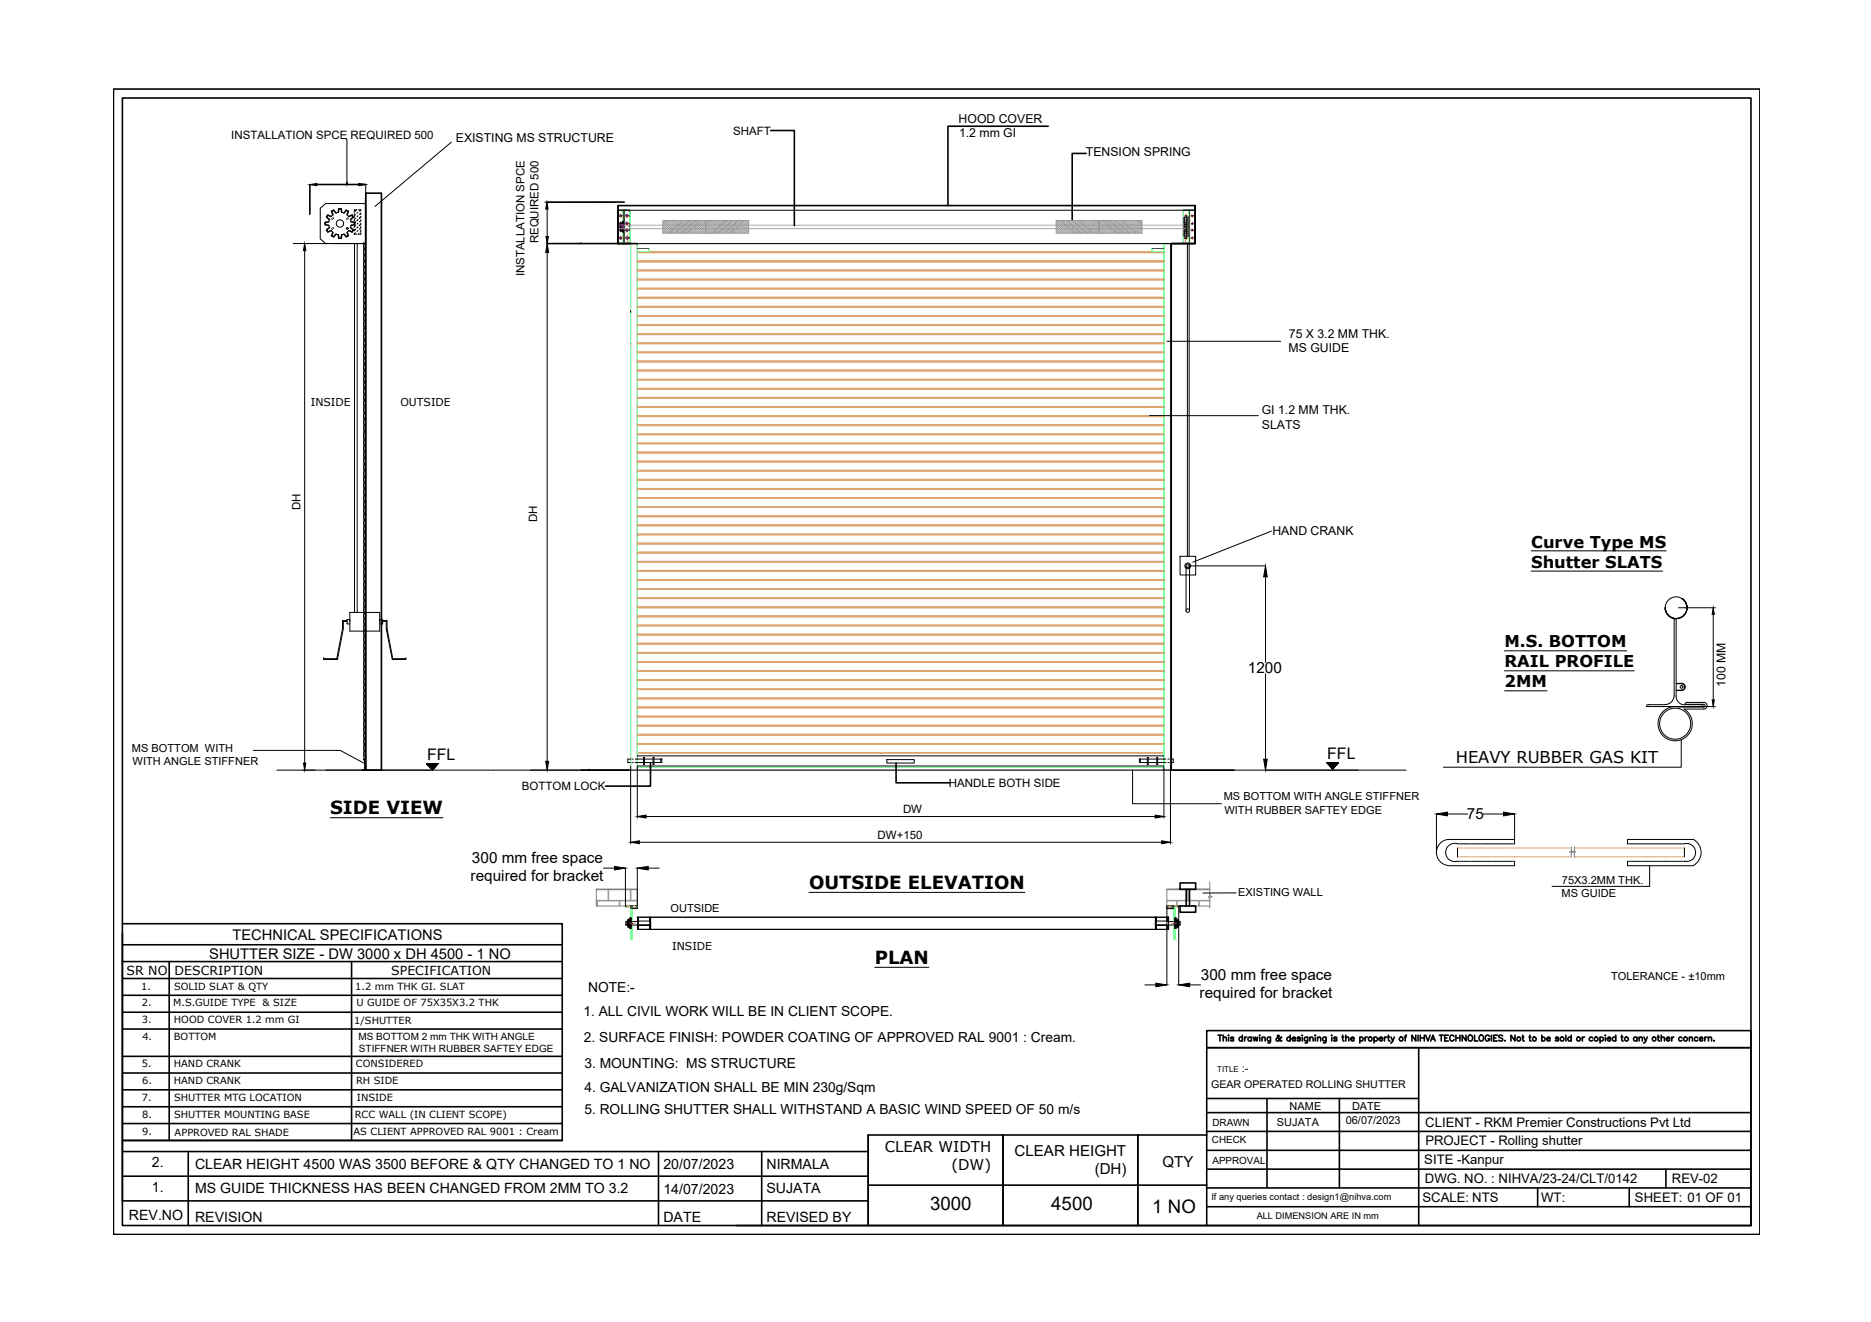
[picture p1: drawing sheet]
<svg xmlns="http://www.w3.org/2000/svg" width="297mm" height="210mm" viewBox="0 0 297 210" stroke-linecap="round" stroke-linejoin="round" font-family="sans-serif">
<!-- layer: 0 -->
<g fill="none" stroke="#dda56e" stroke-width=".16">
<path d="M101.2 40h83.6M101.2 38.7h83.6M100.1 54.7h.1M101.2 58.9h83.6M101.2 58.8h83.6M101.2 57.5h83.6M101.2 57.3h83.6M101.2 56h83.6M101.2 55.9h83.6M101.2 54.6h83.6M101.2 54.4h83.6M101.2 53.1h83.6"/>
<path d="M101.2 53h83.6M101.2 51.7h83.6M101.2 51.5h83.6M101.2 50.2h83.6M101.2 50.1h83.6M101.2 48.8h83.6M101.2 48.6h83.6M101.2 47.3h83.6M101.2 47.2h83.6M101.2 45.9h83.6M101.2 45.8h83.6M101.2 44.5h83.6"/>
<path d="M101.2 44.3h83.6M101.2 43h83.6M101.2 42.9h83.6M101.2 41.6h83.6M101.2 41.4h83.6M101.2 40.1h83.6M101.2 74.8h83.6M101.2 74.7h83.6M101.2 73.4h83.6M101.2 73.2h83.6M101.2 71.9h83.6M101.2 71.8h83.6"/>
<path d="M101.2 70.5h83.6M101.2 70.3h83.6M101.2 69h83.6M101.2 68.9h83.6M101.2 67.6h83.6M101.2 67.4h83.6M101.2 66.1h83.6M101.2 66h83.6M101.2 64.7h83.6M101.2 64.6h83.6M101.2 63.2h83.6M101.2 63.1h83.6"/>
<path d="M101.2 61.8h83.6M101.2 61.7h83.6M101.2 60.3h83.6M101.2 60.2h83.6M101.2 79.1h83.6M101.2 79h83.6M101.2 77.7h83.6M101.2 77.6h83.6M101.2 76.3h83.6M101.2 76.1h83.6M101.2 99.4h83.6M101.2 99.3h83.6"/>
<path d="M101.2 90.7h83.6M101.2 90.6h83.6M101.2 89.3h83.6M101.2 89.1h83.6M101.2 87.8h83.6M101.2 87.7h83.6M101.2 86.4h83.6M101.2 86.2h83.6M101.2 84.9h83.6M101.2 84.8h83.6M101.2 97.9h83.6M101.2 97.8h83.6"/>
<path d="M101.2 96.5h83.6M101.2 96.4h83.6M101.2 95h83.6M101.2 94.9h83.6M101.2 93.6h83.6M101.2 93.5h83.6M101.2 92.2h83.6M101.2 92h83.6M101.2 82h83.6M101.2 81.9h83.6M101.2 80.6h83.6M101.2 80.5h83.6"/>
<path d="M101.2 83.5h83.6M101.2 83.3h83.6M101.2 119.6h83.6M101.2 119.5h83.6M101.2 118.2h83.6M101.2 118h83.6M101.2 116.7h83.6M101.2 116.6h83.6M101.2 115.3h83.6M101.2 115.1h83.6M101.2 113.8h83.6M101.2 113.7h83.6"/>
<path d="M101.2 112.4h83.6M101.2 112.2h83.6M101.2 111h83.6M101.2 110.8h83.6M101.2 109.5h83.6M101.2 109.4h83.6M101.2 108.1h83.6M101.2 107.9h83.6M101.2 106.6h83.6M101.2 106.5h83.6M101.2 105.2h83.6M101.2 105h83.6"/>
<path d="M101.2 103.7h83.6M101.2 103.6h83.6M101.2 102.3h83.6M101.2 102.1h83.6M101.2 100.8h83.6M101.2 100.7h83.6M231.4 136h.2M231.4 134.6h.2M231.6 136h.2M231.6 134.6h.2M231.9 136h.2M231.9 134.6h.2"/>
<path d="M232.2 136h.1M232.2 134.6h.1M232.4 136h.2M232.4 134.6h.2M232.7 136h.2M232.7 134.6h.2M233 136h.1M233 134.6h.1M233.2 136h.2M233.2 134.6h.2M233.5 136h.2M233.5 134.6h.2"/>
<path d="M233.7 136h.2M233.7 134.6h.2M234 136h.2M234 134.6h.2M234.3 136h.1M234.3 134.6h.1M234.5 136h.2M234.5 134.6h.2M234.8 136h.2M234.8 134.6h.2M235 136h.2M235 134.6h.2"/>
<path d="M235.3 136h.2M235.3 134.6h.2M235.6 136h.1M235.6 134.6h.1M235.8 136h.2M235.8 134.6h.2M236.1 136h.2M236.1 134.6h.2M236.3 136h.2M236.3 134.6h.2M236.6 136h.2M236.6 134.6h.2"/>
<path d="M236.9 136h.1M236.9 134.6h.1M237.1 136h.2M237.1 134.6h.2M237.4 136h.2M237.4 134.6h.2M237.7 136h.1M237.7 134.6h.1M237.9 136h.2M237.9 134.6h.2M238.2 136h.2M238.2 134.6h.2"/>
<path d="M238.4 136h.2M238.4 134.6h.2M238.7 136h.2M238.7 134.6h.2M239 136h.1M239 134.6h.1M239.2 136h.2M239.2 134.6h.2M239.5 136h.1M239.5 134.6h.1M239.8 136h.1M239.8 134.6h.1"/>
<path d="M240 136h.2M240 134.6h.2M240.3 136h9.1M240.3 134.6h9.2M249.9 136h8.7M250 134.6h8.6M258.6 136h.2M258.6 134.6h.2M258.9 136h.2M258.9 134.6h.2M259.2 136h.1M259.2 134.6h.1"/>
<path d="M259.4 136h.2M259.4 134.6h.2M259.7 136h.2M259.7 134.6h.2M259.9 136h.2M259.9 134.6h.2M260.2 136h.2M260.2 134.6h.2M260.5 136h.1M260.5 134.6h.1M260.7 136h.2M260.7 134.6h.2"/>
<path d="M261 136h.2M261 134.6h.2M261.2 136h.2M261.2 134.6h.2M261.5 136h.2M261.5 134.6h.2M261.8 136h.1M261.8 134.6h.1M262 136h.2M262 134.6h.2M262.3 136h.2M262.3 134.6h.2"/>
<path d="M262.6 136h.1M262.6 134.6h.1M262.8 136h.2M262.8 134.6h.2M263.1 136h.1M263.1 134.6h.1M263.3 136h.2M263.3 134.6h.2M263.6 136h.2M263.6 134.6h.2M263.9 136h.1M263.9 134.6h.1"/>
<path d="M264.1 136h.2M264.1 134.6h.2M264.4 136h.2M264.4 134.6h.2M264.6 136h.2M264.6 134.6h.2M264.9 136h.2M264.9 134.6h.2M265.2 136h.1M265.2 134.6h.1M265.4 136h.2M265.4 134.6h.2"/>
<path d="M265.7 136h.2M265.7 134.6h.2M266 136h.1M266 134.6h.1M266.2 136h.2M266.2 134.6h.2M266.5 136h.1M266.5 134.6h.1M266.7 136h.2M266.7 134.6h.2M267 136h.2M267 134.6h.2"/>
<path d="M267.3 136h.1M267.3 134.6h.1"/>
</g>
<g fill="none" stroke="#0f0" stroke-width=".16">
<path d="M98.1 38.7h1.9M101.2 39.5h1.9v.5h-1.9M184.8 38.7h1v83.6h-1zM184.8 39.5h-1.9v.5h1.9M187.9 33.4h1.8v5.3h-1.8zM188.2 36.5l.1 .1M188.3 35.5h-.1M188.3 35.5v1.1M188.3 35.5h.1M188.3 36.6h.1M188.5 34.6h.1M188.5 37.4h.1"/>
<path d="M188.5 34.8l-.1 .2v2.1l.1 .1M188.6 33.4h.2v5.2l-.2 .1M188.6 34.6v2.9M188.7 36.5v.1M188.7 36.5l.1 .1M188.7 33.4v5.3M188.8 34.5h-.2v3.1h.2M188.8 36.8h.1M188.8 36.9h.1M188.8 35.2h.1M188.8 35.3h.1M188.8 35.4l-.1 1.1"/>
<path d="M188.8 33.4v5.3M188.9 33.4v5.3M100.1 122.3v-83.6h1.1v83.6M99.3 143.8h1.9v.2h-1.9zM100.2 144v5.1h.1v-5.1M185.3 143.8h1.8v.2h-1.8zM186.4 144v5.1h.3M186.6 144v5.1"/>
<circle cx="188.3" cy="37.8" r=".14"/>
<circle cx="188.3" cy="34.3" r=".14"/>
<circle cx="189.3" cy="37.8" r=".14"/>
<circle cx="189.3" cy="35.5" r=".14"/>
<circle cx="189.3" cy="36.5" r=".14"/>
<circle cx="189.3" cy="34.3" r=".14"/>
</g>
<path d="M99.7 37.1v1.6h-1.6M188.2 38v.7h1.5" fill="none" stroke="#b88a5c" stroke-width=".16"/>
<path d="M99.7 36.5l.1 .1M188.2 35.3v1.9M188.3 35.8h-90v.5h90M188.4 35.3v1.9" fill="none" stroke="#f0f" stroke-width=".16"/>
<path d="M99.8 35.9h-.1" fill="none" stroke="#b85c8a" stroke-width=".16"/>
<path d="M99.8 122.3h85.7M101.2 121.9h83.5v.4" fill="none" stroke="#0ff" stroke-width=".16"/>
<g fill="none" stroke="#000" stroke-width=".16">
<path d="M48.4 39.8v81.4M51.7 38.7l-.9-.8v-4.8l.9-.8h6.3v6.4M52.2 35.8l.1 .3M52.3 34.9l-.1 .3M52.6 36.6l.3 .3M52.7 34.7l.1 .1M52.7 36.3l.1 .1M52.9 34.6l.1 .1M52.9 36.1l.1 .2M52.9 34.1l-.3 .3M53.3 37.2l.4 .1M53.6 29.3h3"/>
<path d="M53.7 33.7l-.4 .1M54.3 33.7l.3 .1M54.6 37.2l-.3 .1M54.9 22.1h.2v6.9M55 34.7l.1 .1M55.1 34.1l.3 .3M55.2 34.6l.1 .1M55.4 36.6l-.3 .3M55.6 34.9l.1 .3M55.7 35.8l-.1 .3M56.2 33.5v-.2h.4l-.4 .4M56.2 37.2h.4"/>
<path d="M56.2 33.8v.3M56.2 34.4v.2M56.2 34.9v.2M56.2 35.4v.2M56.2 35.9v.3M56.2 36.5v.2M56.2 37v.2M56.3 38.7v58.5M56.4 34.1l-.2 .2M56.5 34.6l-.3 .2M56.5 35.2l-.3 .2 .2-.2M56.5 35.8l-.3 .2"/>
<path d="M56.5 36.4l-.3 .2 .2-.2M56.5 37l-.3 .2M56.7 38.7v58.5M56.8 33.7l-.1 .2M56.8 34.3l-.1 .1M56.8 34.9l-.1 .1M56.8 35.4l-.1 .2M56.8 36l-.1 .2M56.8 36.6l-.1 .1M56.9 33.3h.4v.2M56.9 37.1l-.1 .1M57.1 34.1l.2-.3v.3"/>
<path d="M57.2 33.3l-.2 .2M57.3 34.4v.2M57.3 34.9v.2M57.3 35.4v.2M57.3 35.9v.3l-.2 .2M57.3 36.5v.2M57.3 37v.2h-.4M57.3 34.4l-.3 .3M57.3 35l-.2 .2M57.3 35.6l-.3 .2M57.3 36.7l-.1 .2M58.1 29.3v9.4h-11.6"/>
<path d="M71.7 22.6l-12.2 10.2M86.5 32.1h11.1M86.9 32.1v6.6M92.2 38.7h.1M98.1 33.4h91.6M98.1 32.6h91.6v6.1h-91.6zM185.9 38.7v83.6M188 34.9h.4M188 37.9h.4M188 36h.4M188 36.4h.4M188 35.2h.4"/>
<path d="M188 37.1h.4M188 35.6h.4M188 36.8h.4M188 34.5l.2 .1 .2-.1M188 34.5v3l.2-.1 .2 .1M188.4 34.5v3M86.9 40.1v80.8M100.1 49.6h.1M185.3 54.2h18M182.5 66h17.3M55.1 98.5h-.7v1.3l-.9 4.8h-2.1M55.1 98.7h-.6v1.1l-.9 4.9h-2.2v-.1"/>
<path d="M55.5 98.4h-.4v.7h.4M57.8 97.2h-2.3v3h2.3M58.1 97.2h2.2v3h-2.2M60.3 98.4h.4v.7h-.4M60.7 98.5h.7v1.3l1 4.8h2M60.7 98.7h.6v1.1l1 4.9h2.1v-.1M188.3 89.9v7.1M188.6 89.9h12.3M188.8 89.9v7.1M200.9 91.6v13.6M201.8 84.3l-12.4 5M243.1 90.7h20.8"/>
<path d="M243.1 87.5h21.4M264.4 96.5a1.74 1.74 0 0 0 2.5 1.5 1.74 1.74 0 0 0 .1-3 1.73 1.73 0 0 1-.1 3 1.73 1.73 0 0 1-2.5-1.5M265.6 98.2l.2 .2v12.1M266.1 98.2v12.3M266.4 96.5h5.9M267.8 96.5a1.73 1.73 0 0 0-2.6-1.5 1.73 1.73 0 0 0 0 3M272 97.6v13.5M40.2 119.1h13.8l3.9 2.1M51.4 104.6h.1M64.4 104.6h.1M200.9 107v13.5M238.8 103.3h19.5"/>
<path d="M238.8 106.5h20.7M238.9 109.7h6.7M261.7 111.9h2.7M261.7 111.9h-.2l-.1 .3h10.9M265.8 110.5a1.41 1.41 0 0 1-1.4 1.4M266.1 110.5a1.41 1.41 0 0 0 .9 1.4M266.1 108.5h.9M266.1 108.6h.9M266.1 109.6h.9M266.9 117.5v4.3h-37.7M267 108.5a.58 .58 0 0 1 .5 .6 .58 .58 0 0 1-.5 .5M267 108.6a.5 .5 0 0 1 .5 .5 .5 .5 0 0 1-.5 .5"/>
<path d="M267.1 111.9h3M267.5 111.8h3l.2 .2-.2 .3h-3.8a2.72 2.72 0 0 0-3.4 3 2.72 2.72 0 0 0 4.2 1.9 2.72 2.72 0 0 0-.1-4.6M267.8 111.5h-.1l-.2 .3M267.8 111.5h2.7M270.1 111.9l.2 .1 .1 .2M270.5 111.5a.54 .54 0 0 1 .5 .5 .54 .54 0 0 1-.5 .6h-3.1M43.9 122.3h179.3M52.4 129.8h17.9M57.9 120.9l-.1-.3 .1-.1 .1 .1v.1v-.2l-.2 .1 .2 .3v1.4M57.9 120.9v1.4M57.9 121.9v.3l-.4 .1M58 122.2l.3 .1"/>
<path d="M67.7 121.2l.9 1.1M67.7 121.3h.1M67.8 121.3h.1M67.8 121.3v-.1v.1M67.8 121.2v.1zM67.8 121.4l.1-.2v.2M67.8 121.4l.1-.2-.1 .2M67.9 121.2v.2zM68 121.2l-.1 .2M68 121.5l.1-.3-.1 .3M68 121.5l.1-.3-.1 .4M68 121.6l.1-.4-.1 .4"/>
<path d="M68 121.2l-.1 .3M68 121.6l.1-.4v.4M68.1 121.6l.1-.4-.1 .4M68.1 121.6l.1-.4-.1 .5 .2-.5-.2 .5M68.1 121.7l.1-.5-.1 .5M68.2 121.8l.1-.6-.1 .6M68.2 121.8l.2-.6-.2 .6M68.2 121.8l.2-.6-.1 .7M68.3 121.9l.1-.7-.1 .7M68.3 121.2l-.1 .6M68.3 121.9l.2-.7-.2 .7 .2-.7-.2 .7M68.3 121.9l.2-.7-.2 .7"/>
<path d="M68.4 122l.2-.8-.2 .8M68.5 122.1l.2-.9-.2 .9M68.5 121.2l-.1 .8zM68.5 122.2l.3-1-.3 1M68.6 121.2l-.1 .8M68.6 122.2l.3-1-.3 1M68.6 122.3l.3-1.1-.3 1.1M68.7 121.2l-.2 .9M68.7 122.3l.2-1.1-.2 1.1M68.7 121.2l-.1 1 .2-1-.2 1M68.7 122.2l.3-1-.3 1M68.7 122.2l.3-1-.2 1"/>
<path d="M68.8 122.1l.2-.9-.2 .9M68.8 121.2l-.2 1zM68.9 122l.1-.8-.2 .9M68.9 122l.2-.8-.2 .8M68.9 121.2l-.3 1.1M68.9 121.2l-.2 1zM68.9 121.9l.2-.7-.2 .7M69 121.9l.2-.7-.2 .7M69 121.2l-.3 1M69.1 121.8l.1-.6-.1 .6M69.1 121.2l-.2 .8zM69.1 121.7l.2-.5-.2 .5"/>
<path d="M69.2 121.7l.1-.5-.1 .5M69.2 121.7l.1-.5-.2 .5M69.2 121.2l-.2 .6zM69.2 121.2l-.1 .6M69.2 121.6l.1-.4-.1 .4M69.3 121.5l.1-.3-.1 .4M69.3 121.2l-.1 .5M69.3 121.2l-.1 .4zM69.3 121.5l.1-.3-.1 .3M69.4 121.2v.3zM69.4 121.4v-.2v.2M69.4 121.3l.1-.1-.1 .2"/>
<path d="M69.5 121.3v-.1v.1M69.5 121.3h.1M69.5 121.2l-.9 1.1M93.6 122.3h.1M95.8 137.8h1.8M99.3 137.8v6h1.9M100 120.5h-.3v.6h.3M100.1 121.7v12.3M100.3 121.1h.2M100.3 120.5h.2M100.8 121.1h1.4M100.8 120.5h1.4"/>
<path d="M101.2 121.8v8.1M101.2 137.8v6.5h-1.1v-.5M101.2 120h83.6M101.2 121.6h83.6M101.5 133.7h82.9M102.2 120.3h.1v1.1h-.1zM102.3 121.1h1.4M102.3 120.5h1.4M102.6 129.6h80.8M102.9 137.8h1.7M103.7 120.3h.1v1.1h-.1zM103.8 120.5h1.3v.6h-1.3"/>
<path d="M104.9 120.5v.6M140.8 120.6h4.3v.6h-4.3zM179.8 122.3v5.3h14.1M181 120.5v.6M182.1 120.5h-1.2v.6h1.2M182.1 120.3h.2v1.1h-.2zM182.3 121.1h1.3M182.3 120.5h1.3M183.6 120.3h.2v1.1h-.2zM183.8 121.1h1.3M183.8 120.5h1.3M184.8 121.8v8.1"/>
<path d="M185.4 121.1h.2M185.4 120.5h.2M185.8 121.7v12.3M185.9 122.2h.1M185.9 120.5h.4v.6h-.4M210.7 121.1h.1M210.7 121.1v.1zM210.7 121.2l.1-.1v.1M210.8 121.2v-.1v.1M210.8 121.3l.1-.2-.1 .2M210.8 121.1v.1zM210.9 121.1v.2z"/>
<path d="M210.9 121.3l.1-.2-.1 .3M210.9 121.4l.2-.3-.1 .4M211 121.4l.1-.3-.1 .3M211 121.1l-.1 .3 .1-.3M211 121.5l.1-.4v.4M211 121.5l.2-.4-.2 .4M211.1 121.5l.1-.4-.1 .4M211.1 121.6l.2-.5-.2 .5M211.1 121.6l.1-.5-.1 .5M211.1 121.1l-.1 .4zM211.2 121.1l-.1 .5zM211.2 121.7l.2-.6-.2 .6"/>
<path d="M211.2 121.8l.2-.7-.2 .7M211.3 121.1l-.2 .5zM211.3 121.8l.2-.7-.2 .7M211.3 121.1l-.1 .5M211.3 121.1l-.1 .6zM211.3 121.1v.7M211.4 121.9l.2-.8-.2 .8M211.4 121.9l.3-.8-.3 .8M211.5 121.1l-.2 .7zM211.5 122l.2-.9-.2 .9M211.5 122l.3-.9-.3 1M211.5 122l.3-.9-.3 .9"/>
<path d="M211.5 121.1l-.2 .8zM211.6 121.1l-.2 .8 .2-.8M211.6 122.1l.3-1-.3 1M211.6 122l.3-.9-.3 1M211.7 121.1l-.2 .9M211.7 122l.2-.9-.2 .9M211.7 121.1l-.2 .9zM211.8 121.9l.2-.8-.2 .8M211.8 121.1l-.2 1zM211.8 121.8l.2-.7-.1 .7M211.9 121.8l.2-.7-.2 .7M211.9 121.1l-.2 .9z"/>
<path d="M211.9 121.7l.2-.6-.2 .6M212 121.6l.1-.5-.2 .7M212 121.1l-.2 .7zM212 121.6l.2-.5-.2 .5M212 121.6l.1-.5-.1 .5M212.1 121.5l.1-.4-.1 .4M212.2 121.5v-.4l-.2 .5M212.2 121.4l.1-.3-.1 .3M212.3 121.3v-.2v.2M212.3 121.3v-.2l-.1 .3 .1-.3-.1 .3M212.3 121.3l.1-.2-.1 .2M212.3 121.2l.1-.1-.1 .1"/>
<path d="M212.4 121.2v-.1v.1M212.4 121.1l-.1 .1M212.4 121.1h.1M212.5 121.1h-1.8l.9 1M212.5 121.1l-.9 1M228 129.2v6.2M229.8 129.2h3.2M231.4 134a1.45 1.45 0 0 0-1.9 1.4 1.45 1.45 0 0 0 1.9 1.3M231.4 134h.1M231.4 136.8h.1M231.4 134.6v1.4M231.6 134h.1"/>
<path d="M231.6 136.8h.1M231.8 134h.1M231.8 136.8h.1M232 134h.1M232 136.8h.1M232.2 134h.1M232.2 136.8h.1M232.4 134h.1M232.4 136.8h.1M232.6 134h.1M232.6 136.8h.1M232.8 134h.2"/>
<path d="M232.8 136.8h.2M233 134h.2M233 136.8h.2M233.2 134h.2M233.2 136.8h.2M233.4 134h.2M233.4 136.8h.2M233.7 134h.1M233.7 136.8h.1M233.8 134h.2M233.8 136.8h.2M234.1 134h.1"/>
<path d="M234.1 136.8h.1M234.3 134h.1M234.3 136.8h.1M234.5 134h.1M234.5 136.8h.1M234.7 134h.1M234.7 136.8h.1M234.9 134h.1M234.9 136.8h.1M235.1 134h.1M235.1 136.8h.1M235.3 134h.2"/>
<path d="M235.3 136.8h.2M235.5 129.2h3.2M235.5 134h.2M235.5 136.8h.2M235.7 134h.2M235.7 136.8h.2M235.9 134h.2M235.9 136.8h.2M236.2 134h.1M236.2 136.8h.1M236.4 134h.1M236.4 136.8h.1"/>
<path d="M236.6 134h.1M236.6 136.8h.1M236.8 134h.1M236.8 136.8h.1M237 134h.1M237 136.8h.1M237.2 134h.1M237.2 136.8h.1M237.4 134h.2M237.4 136.8h.2M237.6 134h.2M237.6 136.8h.2"/>
<path d="M237.8 134h.2M237.8 136.8h.2M238 134h.2M238 136.8h.2M238.3 134h.1M238.3 136.8h.1M238.5 134h.1M238.5 136.8h.1M238.7 134h.1M238.7 136.8h.1M238.9 134h.1M238.9 136.8h.1"/>
<path d="M239.1 134h.1M239.1 136.8h.1M239.3 134h.1M239.3 136.8h.1M239.5 134h.1M239.5 136.8h.1M239.7 134h.2M239.7 136.8h.2M239.9 134h.2M239.9 136.8h.2M240.1 134h.2M240.1 136.8h.2"/>
<path d="M240.5 133.3h-10.5a2.08 2.08 0 0 0-2 2.1 2.08 2.08 0 0 0 2 2l10.5 .1v-.7h-.2M240.5 129.2v4.8h-.2M258.5 134h-.1v-.7h10.4a2.36 2.36 0 0 1 0 4.1l-10.4 .1v-.7h.1M258.6 134h.1M258.6 136.8h.1M258.8 134h.1M258.8 136.8h.1M259 134h.1M259 136.8h.1M259.2 134h.1M259.2 136.8h.1M259.4 134h.1"/>
<path d="M259.4 136.8h.1M259.6 134h.1M259.6 136.8h.1M259.8 134h.1M259.8 136.8h.1M260 134h.2M260 136.8h.2M260.2 134h.2M260.2 136.8h.2M260.4 134h.2M260.4 136.8h.2M260.6 134h.2"/>
<path d="M260.6 136.8h.2M260.8 134h.2M260.8 136.8h.2M261 134h.2M261 136.8h.2M261.3 134h.1M261.3 136.8h.1M261.5 134h.1M261.5 136.8h.1M261.7 134h.1M261.7 136.8h.1M261.9 137.5v3.2h-15.5"/>
<path d="M261.9 134h.1M261.9 136.8h.1M262.1 134h.1M262.1 136.8h.1M262.3 134h.1M262.3 136.8h.1M262.5 134h.2M262.5 136.8h.2M262.7 134h.2M262.7 136.8h.2M262.9 134h.2M262.9 136.8h.2"/>
<path d="M263.1 134h.2M263.1 136.8h.2M263.4 134h.1M263.4 136.8h.1M263.6 134h.1M263.6 136.8h.1M263.8 134h.1M263.8 136.8h.1M264 134h.1M264 136.8h.1M264.2 134h.1M264.2 136.8h.1"/>
<path d="M264.4 134h.1M264.4 136.8h.1M264.6 134h.2M264.6 136.8h.2M264.8 134h.2M264.8 136.8h.2M265 134h.2M265 136.8h.2M265.2 134h.2M265.2 136.8h.2M265.5 134h.1M265.5 136.8h.1"/>
<path d="M265.7 134h.1M265.7 136.8h.1M265.9 134h.1M265.9 136.8h.1M266.1 134h.1M266.1 136.8h.1M266.3 134h.1M266.3 136.8h.1M266.5 134h.1M266.5 136.8h.1M266.7 134h.1M266.7 136.8h.1"/>
<path d="M266.9 134h.1M266.9 136.8h.1M267.1 134h.2M267.1 136.8h.2M267.3 134h.1M267.3 136.8h.1M267.4 134.6v1.4M267.4 134a1.43 1.43 0 0 1 1.8 1.4 1.43 1.43 0 0 1-1.8 1.3M100.3 144.1l.1 .1M100.4 143.9l-.1 .1M100.4 143.9h.2M100.4 144.2h.2"/>
<path d="M100.6 143.9h.2M100.6 144.2h.2M100.9 143.9h.1M100.9 144.2h.1M101.1 143.9h.1M101.1 144.2h.1M101.2 145.8l.1-.2v2M101.2 145.9l.1-.2-.1 .2M101.2 146l.1-.1-.1 .2M101.2 145.6h84.3M101.2 145.6v2M101.2 147.6h84.3"/>
<path d="M101.2 145.6h.1M101.2 147.6l.1-.1v.1M101.3 145.6l-.1 .1M101.3 146.9l-.1 .1M101.3 147.6h.1M101.3 145.6l-.1 .2M101.3 145.7l-.1 .1M101.3 145.8l-.1 .1M101.3 145.8l-.1 .2M101.3 145.9l-.1 .2 .1-.1M101.3 146l-.1 .2M101.3 146.1l-.1 .1"/>
<path d="M101.3 146.2h.1M101.3 146.9l-.1 .2M101.3 147l-.1 .1M101.3 147l-.1 .2M101.3 147.1l-.1 .1M101.3 147.1l-.1 .2 .1-.1M101.3 147.2l-.1 .1M101.3 147.2l-.1 .2M101.3 147.3l-.1 .1M101.3 147.3l-.1 .2M101.3 147.4l-.1 .1M101.3 147.4l-.1 .2"/>
<path d="M101.3 147.5v.1M101.3 146.3h-1.9v.6h3.9l-.2 .1M103.1 146.9l-1.9 .1M103.1 145.6v.1M103.1 146.1l.2-.2-.2 .2M103.1 147.1l.2-.1-.2 .2M103.1 145.6v2l.2-.2M103.1 146.3h.2M103.3 145.6l-.2 .2 .2-.2v2M103.3 146.9l-.2 .1M103.3 146.1l-.2 .1h-1.9M103.3 145.7l-.2 .3"/>
<path d="M103.3 145.6l-.2 .2M103.3 145.9l-.2 .1M103.3 146l-.2 .1 .2-.1M103.3 146.1l-.2 .1M103.3 146.1l-.2 .2 .2-.1M103.3 146.2l-.1 .1M103.3 146.2v.1M103.3 147.1l-.2 .1M103.3 147.1l-.2 .2M103.3 147.2l-.2 .1 .2-.1M103.3 147.3l-.2 .1M103.3 147.3l-.2 .2"/>
<path d="M103.3 147.5l-.1 .1M128.4 141.7h34.3M138.9 153.6h8.6M181.8 156.4h1.7M183.4 146.9h.1M183.4 147.1l.2-.2h1.9l-.1 .2M183.4 145.7l.1-.1-.1 .1M183.4 145.8l.2-.2v2M183.4 146.1l.2-.1-.2 .2M183.4 147.2l.2-.2-.2 .2M183.4 147.3l.2-.1-.2 .2M183.4 145.6v2"/>
<path d="M183.5 145.6l-.1 .1M183.5 146.9l-.1 .1M183.6 146.2h1.9M183.6 146.2l-.2 .1h.2M183.6 145.7l-.2 .1 .2-.1M183.6 145.7l-.2 .2M183.6 145.8l-.2 .1M183.6 145.8l-.2 .2M183.6 145.9l-.2 .2M183.6 146l-.2 .1M183.6 146.1l-.2 .1M183.6 146.2l-.2 .1"/>
<path d="M183.6 146.2l-.1 .1M183.6 146.9l-.2 .1M183.6 147l-.2 .1M183.6 147.1l-.2 .2M183.6 147.3l-.2 .1 .2-.1M183.6 147.3l-.2 .2M183.6 147.4l-.2 .1M183.6 147.4l-.2 .2M183.6 147.5l-.1 .1M185.3 156.4v-12.6h1.8v12.6M185.3 143.9h.1M185.3 144.2h.1"/>
<path d="M185.3 145.6v.6M185.3 147v.6M185.4 146.3h2v.6h-4M185.4 146.2l.1-.1-.1 .1M185.4 147.2l.1-.1-.1 .2M185.4 147.4l.1-.2-.1 .2M185.4 146.9v.1M185.4 143.9h.1M185.4 144.2h.1M185.4 145.6v.1M185.5 145.6l-.1 .1M185.5 146.9l-.1 .1"/>
<path d="M185.5 145.6v2M185.5 145.6l-.1 .2M185.5 145.8l-.1 .1M185.5 145.7l-.1 .2M185.5 145.8l-.1 .2M185.5 145.9l-.1 .1 .1-.1M185.5 145.9l-.1 .2M185.5 146l-.1 .1M185.5 146l-.1 .2M185.5 146.1l-.1 .1M185.5 146.2h-.1M185.5 147l-.1 .2 .1-.2"/>
<path d="M185.5 147.2l-.1 .1M185.5 147.3l-.1 .1M185.5 147.3l-.1 .2M185.5 147.4l-.1 .1M185.5 147.4l-.1 .2M185.5 147.5l-.1 .1M185.5 147.5v.1M185.5 147.6h.1M185.6 143.9h.2M185.6 144.2h.2M185.8 143.9h.2M185.8 144.2h.2"/>
<path d="M186.1 143.9v.1M186.1 144.1v.1M186.3 143.8v.5h-1M188.9 156.4h1.7M196.2 141.8h-5.2"/>
<circle cx="54" cy="35.5" r=".58"/>
<circle cx="55.1" cy="36.3" r=".14"/>
<circle cx="188.6" cy="97" r=".29"/>
<circle cx="188.6" cy="89.8" r=".29"/>
<circle cx="265.9" cy="114.9" r="2.47"/>
<circle cx="267" cy="109.1" r=".22"/>
</g>
<g fill="#000" stroke="#000" stroke-width=".16">
<path d="M48.4 38.7l.2 1.1h-.4zM49.2 29.3l1.1-.2v.4zM55 29h.1v.3zM57 29.1l1.1 .2-1.1 .2zM86.8 32.1l.2 1.1h-.4zM86.7 37.5h.4l-.2 1.2zM86.9 38.7l.2 1.4h-.5zM200.9 89.9l.3 1.7h-.6zM272 96.5l.2 1.1h-.4zM271.8 111.1h.4l-.2 1.1zM48.2 121.2h.4l-.2 1.1zM86.6 120.9h.5l-.2 1.4z"/>
<path d="M97.6 137.6l1.7 .2-1.7 .3zM100.1 133.7l1.4-.2v.5zM101.2 129.6l1.4-.2v.5zM101.2 137.8l1.7-.2v.5zM183.4 129.4l1.4 .2-1.4 .3zM184.4 133.5l1.4 .2-1.4 .3zM200.6 120.5h.6l-.3 1.8zM228 129.2l1.8-.3v.6zM238.7 128.9l1.8 .3-1.8 .3zM183.5 156.1l1.8 .3-1.8 .3zM187.1 156.4l1.8-.3v.6z"/>
</g>
<g fill="none" stroke="#989898" stroke-width=".25">
<path d="M94.7 141.2h6.5M94.7 143h6.5M94.8 141.2h.1M94.8 143v.8M96.6 141.2v1.8M98.4 141.2h.1M98.4 143v.8M100.1 141.2v1.8M185.3 141.2h6.8M185.3 143h6.8M186.8 141.2h.1M186.8 143v.8"/>
<path d="M188.6 141.2v1.8M190.4 141.2h.1M190.4 143v.8M192.2 142.2v.2"/>
</g>
<!-- layer: hatch -->
<path d="M86.9 38.7h11M192.1 140v2.2l.3 .2h-.6l.3 .3v1.5M249.5 134.5v.6l-.3 .2 .5-.1-.3 .2v.8M250 134.5v.6l-.3 .2 .5-.1-.3 .2v.8M94.7 141.2h6.5v2.6h-6.5zM185.3 141.2v2.6h6.8M185.3 141.2h6.8" fill="none" stroke="#808080" stroke-width=".16"/>
<!-- layer: 0 -->
<g fill="none" stroke="#f00" stroke-width=".16">
<path d="M188.1 34.3h.1M188.1 37.8h.1M188.3 34.1v.1M188.3 34.3v.2M188.3 37.6v.1M188.3 37.8h.1M188.3 37.8v.2M188.3 34.3h.1M188.4 34.3h.1M188.4 37.8h.1M189.1 34.3h.1M189.1 35.5h.1"/>
<path d="M189.1 37.8h.1M189.1 36.6h.1M189.3 36.6h.1M189.3 34.1v.1M189.3 34.3v.2M189.3 35.3v.1M189.3 35.6v.1M189.3 36.3v.2M189.3 36.5v.1M189.3 36.6v.2M189.3 37.6v.1M189.3 37.8h.1"/>
<path d="M189.3 37.8v.2M189.3 34.3h.1M189.3 35.5h.1M189.4 34.3h.1M189.4 35.5h.1M189.4 37.8h.1M189.4 36.6h.1M99.7 143.8v.1M99.7 144h.1M99.7 146.6h1M100.7 143.8v.1M100.7 144h.1"/>
<path d="M185.7 143.8v.2M186 146.6h1M186.7 143.8v.2"/>
</g>
<path d="M99.7 143.8v.2M99.8 143.8v.2M100.2 146.9h.1M100.2 146.3h.1M100.7 143.8v.2M100.8 143.8v.2M185.6 143.8v.2M185.8 143.8v.2M186.4 146.9h.2M186.4 146.3h.2M186.6 143.8v.2M186.8 143.8v.2" fill="none" stroke="#ff0" stroke-width=".16"/>
<g fill="none" stroke="#000" stroke-width=".25">
<path d="M18 14.1h261.4v181.9h-261.4zM19.4 15.6h258.6v179h-258.6zM49.2 29.3v4.7M50.3 29.3h7.8M51.6 35.3v.4l.6 .1M51.9 36.5l.1 .3 .6-.2M51.9 34.5l.4 .4M52.2 35.2l-.6 .1M52.3 36.1l-.4 .4M52.6 34.4l-.6-.2-.1 .3M52.9 36.9l-.3 .5 .4 .2M53 33.4l-.4 .2 .3 .5"/>
<path d="M53 33.4l.3 .4M53.3 37.2l-.3 .4M53.7 37.3l.1 .5h.4M53.8 33.2h.4M53.8 33.2l-.1 .5M54.2 33.2l.1 .5M54.3 37.3l-.1 .5M54.6 37.2l.4 .4 .3-.2M55.1 36.9l.2 .5M55.3 33.6l-.3-.2-.4 .4M55.3 33.6l-.2 .5M55.4 34.4l.5-.2 .1 .1 .1 .2-.5 .4"/>
<path d="M55.6 36.1l.5 .4-.1 .2-.1 .1-.5-.2M55.7 35.2l.6 .1M56.3 35.3v.4M56.3 35.7l-.6 .1M58.1 30.7h2.5v91.6h-2.5zM86.9 38.7h14.3M98.4 35.8h.6M98.4 36.3h.6M98.4 36h.2M98.8 35.2h.2v1.6h-.2zM98.8 35.7h-.4v.7h.4M98.8 35.4h-.2v1.2h.2"/>
<path d="M98.8 35.3h.2M98.8 35.5h.2M98.8 36.5h.2M98.8 36.7h.2M99.1 32.1h-12.3M99.8 38.7h-1.7v-6.1h91.6v6.1h-3.8M122.3 20.7h3.8v15.1M166.4 20h-15.9v12.6M172.4 24.4h-2.2v10.6M189.7 32.6v6.1h-3.8v83.6h10M92.2 122.3h7.6M103.3 121.1v3.7h-7.2"/>
<path d="M142.3 121.2v3.1h8.5M19.4 146.7h69.9v34.4h-69.9M19.4 148.2v42.5h118.4M19.4 152.7h69.9M19.4 155.4h69.9M19.4 158h69.9M19.4 150h69.9M26.9 152.7v28.4M55.8 152.7v28.4M99.6 146.3h.5M99.6 146.9h.5M99.6 146.6h.1"/>
<path d="M100 145.8h.2v1.6h-.2zM100 146.2h-.4v.7h.4M100 146h-.3v1.2h.3M100 145.9h.2M100 146.1h.2M100 147.1h.2M100 147.3h.2M100.1 146.3h.1M100.1 146.9h.1M186.6 145.8h.1v1.6h-.1zM186.6 145.9h.1M186.6 146.1h.1"/>
<path d="M186.6 147.1h.1M186.6 147.3h.1M186.6 146.3h.5M186.6 146.9h.5M186.7 146.2h.4v.7h-.4M186.7 146h.3v1.2h-.3M187 146.6h.1M187.3 143.8h2.5v1h-2.5zM187.3 140.2h2.5v1h-2.5zM188.3 141.2v2.6M188.8 141.2v2.6M19.4 167.7h69.9"/>
<path d="M19.4 170.4h69.9M19.4 173h69.9M19.4 175.7h69.9M19.4 178.4h69.9M19.4 160.7h69.9M19.4 163.4h69.9M191.6 179.6h86.4M191.6 176.7h86.4M191.6 174.4h33.6M193.4 164.4h.6M193.7 164.4v.9M194.2 164.8l.2-.1h.2l.1 .6"/>
<path d="M194.2 164.4v.9M195 164.4h.1zM195.1 164.7v.6M195.9 164.8l-.2-.1h-.3v.2l.4 .1 .1 .2-.2 .1-.3-.1M197.2 164.8a.3 .3 0 0 0-.4 0 .3 .3 0 0 0 0 .4 .3 .3 0 0 0 .4 0M197.2 164.4v.9M197.6 164.7v.6M198 164.7h-.3l-.1 .2M198.7 164.8a.31 .31 0 0 0-.5 0 .31 .31 0 0 0 0 .4 .31 .31 0 0 0 .5 0M198.7 164.7v.6M199 164.7l.2 .6 .1-.6 .2 .6 .2-.6M200 164.4h.1"/>
<path d="M200 164.7v.6M200.4 164.8l.2-.1h.2l.1 .6M200.4 164.7v.6M201.1 174.4v14.2M201.7 164.7v.8l-.4 .1M201.7 164.8a.3 .3 0 0 0-.4 0 .3 .3 0 0 0 0 .4 .3 .3 0 0 0 .4 0M203.5 164.8l-.1-.1-.5 .6h-.1l-.2-.2v-.2l.5-.3-.2-.2-.1 .1v.2l.4 .5h.3M204.8 164.8a.3 .3 0 0 0-.4 0 .3 .3 0 0 0 0 .4 .3 .3 0 0 0 .4 0M204.8 164.4v.9M205.1 164.9h.6a.3 .3 0 0 0-.3-.2 .3 .3 0 0 0-.3 .3 .3 .3 0 0 0 .3 .3l.3-.1M206.4 164.8l-.1-.1h-.3v.2l.4 .1v.2l-.1 .1-.3-.1M206.7 164.4h.1"/>
<path d="M206.8 164.7v.6M207.6 164.7v.8l-.4 .1M207.6 164.8a.3 .3 0 0 0-.4 0 .3 .3 0 0 0 0 .4 .3 .3 0 0 0 .4 0M208 164.8l.2-.1h.2l.1 .6M208 164.7v.6M208.8 164.4h.1M208.8 164.7v.6M209.2 164.8l.2-.1h.2l.1 .6M209.2 164.7v.6M210.5 164.7v.8l-.4 .1M210.5 164.8a.31 .31 0 0 0-.4 0 .31 .31 0 0 0 0 .4 .31 .31 0 0 0 .4 0M211.4 164.4h.1"/>
<path d="M211.4 164.7v.6M212.2 164.8l-.1-.1h-.3v.2l.4 .1v.2l-.1 .1-.3-.1M212.6 174.4v14.2M213 164.7h.3M213.2 164.4v.7l.2 .2M213.7 164.8l.2-.1h.2v.6M213.7 164.4v.9M214.5 164.9h.5a.3 .3 0 0 0-.5-.2 .3 .3 0 0 0 .1 .5l.2 .1 .2-.1M215.9 164.8a.3 .3 0 0 1 .4 0 .3 .3 0 0 1 0 .4 .3 .3 0 0 1-.4 0M215.9 164.7v.9M216.7 164.7v.6M217.1 164.7h-.2l-.2 .2"/>
<path d="M218.1 164.8a.31 .31 0 0 1 .5 0 .31 .31 0 0 1 0 .4 .31 .31 0 0 1-.5 0M218.1 164.7v.9M218.9 164.9h.6a.3 .3 0 0 0-.3-.2 .3 .3 0 0 0-.3 .3 .3 .3 0 0 0 .3 .3l.3-.1M219.8 164.7v.6M220.2 164.7l-.4 .2M220.3 164.7h.3M220.4 164.4v.7l.3 .2M220.8 164.7l.3 .6 .3-.6M221.1 165.3l-.3 .3M222.9 164.7h.4M223.3 164.4l-.2 .1v.8M224.8 164.4v.9l-.6-.9v.9"/>
<path d="M225.1 164.4v.9M225.2 166.3v28.3M225.5 164.4v.9M225.5 164.8h.6M226.1 164.4v.9M226.3 164.4l.4 .9 .4-.9M227.1 165.3l.4-.9 .4 .9M227.3 165h.4M228.5 164.4h.6M228.8 164.4v.9M229.4 164.8h.3M229.9 164.4h-.5v.9h.5"/>
<path d="M230.8 164.6a.38 .38 0 0 0-.5-.2 .38 .38 0 0 0-.1 .5 .35 .35 0 0 0 .2 .4 .35 .35 0 0 0 .4-.2M231.1 164.8h.7M231.1 164.4v.9M231.8 164.4v.9M232.7 164.4v.9l-.6-.9v.9M233.2 164.5a.41 .41 0 0 1 .6 .3 .41 .41 0 0 1-.6 .4l-.1-.3zM234.1 164.4v.9h.5M234.9 164.5a.44 .44 0 0 1 .7 .3 .44 .44 0 0 1-.5 .5l-.3-.4zM236.5 164.6a.38 .38 0 0 0-.6-.2 .38 .38 0 0 0-.1 .5 .34 .34 0 0 0 .3 .4 .34 .34 0 0 0 .4-.4h-.3M236.8 164.4v.9M237.1 164.8h.4M237.7 164.4h-.6v.9h.6"/>
<path d="M238.6 164.5l-.3-.1-.4 .1 .1 .2 .6 .3v.2l-.3 .1-.4-.1M238.9 165.2h.1zM240.5 164.4v.9l-.6-.9v.9M241.6 164.7h.3M241.8 164.4v.7l.2 .2M242.7 164.7h.3M242.9 164.4v.7l.2 .2M244.8 164.8a.3 .3 0 0 1 .4 0 .3 .3 0 0 1 0 .4 .3 .3 0 0 1-.4 0M244.8 164.4v.9M245.6 164.9h.5a.3 .3 0 0 0-.5-.2 .3 .3 0 0 0 .1 .5l.2 .1 .2-.1M247.4 164.8l-.2-.1-.3 .1 .5 .2v.2l-.3 .1-.2-.1M248.6 164.4v.9"/>
<path d="M249.4 164.8a.31 .31 0 0 0-.4 0 .31 .31 0 0 0 0 .4 .31 .31 0 0 0 .4 0M249.4 164.4v.9M251.2 164.7v.6M251.6 164.7l-.4 .2M252.9 164.8a.31 .31 0 0 0-.5 0 .31 .31 0 0 0 0 .4 .31 .31 0 0 0 .5 0M254 164.8a.3 .3 0 0 1 .5 0 .3 .3 0 0 1 0 .4 .3 .3 0 0 1-.5 0M254 164.7v.9M254.8 164.4h.1zM254.9 164.7v.6M255.2 164.9h.5a.29 .29 0 0 0-.4-.2 .29 .29 0 0 0-.1 .5l.2 .1 .3-.1M256.5 164.8a.31 .31 0 0 0-.4 0 .31 .31 0 0 0 0 .4 .31 .31 0 0 0 .4 0M256.5 164.4v.9"/>
<path d="M257.3 164.7h.4M257.5 164.4v.7l.2 .2M259.9 164.8a.31 .31 0 0 0-.5 0 .31 .31 0 0 0 0 .4 .31 .31 0 0 0 .5 0M259.9 164.7v.6M260.2 164.8l.3-.1h.2v.6M260.2 164.7v.6M261 164.7l.3 .6 .2-.6M261.3 165.3l-.4 .3M263.1 164.7h.3M263.2 164.4v.7l.3 .2M263.7 164.8l.3-.1h.2v.6M263.7 164.4v.9"/>
<path d="M264.5 164.9h.6a.29 .29 0 0 0-.4-.2 .29 .29 0 0 0-.1 .5l.2 .1 .3-.1M265.4 164.7v.6M265.7 164.7h-.2l-.1 .2M267 164.8a.31 .31 0 0 0-.4 0 .31 .31 0 0 0 0 .4 .31 .31 0 0 0 .4 0M268.2 164.8l.2-.1h.2l.1 .6M268.2 164.7v.6M269.5 164.8a.3 .3 0 0 0-.4 0 .3 .3 0 0 0 0 .4 .3 .3 0 0 0 .4 0M269.8 164.9h.5a.3 .3 0 0 0-.5-.2 .3 .3 0 0 0 .1 .5l.3 .1 .1-.1M270.7 164.7v.6M271 164.7h-.2l-.1 .2M271.2 164.8l.3-.1h.2v.6M271.2 164.7v.6"/>
<path d="M272.1 165.2h.1zM19.4 186.8h118.4M19.4 182.8h118.4M29.9 182.8v11.8M104.5 182.8v11.8M116.9 194.6h161.1M120.9 182.8v11.8M137.8 188.2h53.8M159.2 180.2v14.4M180.6 180.2v14.4M191.6 194.6v-28.3h86.4h-86.4v-2.7h86.4v31M191.6 180.2h-53.8v14.4"/>
<path d="M191.6 185.6h86.4M191.6 182.6h86.4M191.6 188.6h86.4M191.6 191.6h86.4M244.1 188.6v3M258.7 188.6v3M264.5 185.6v3"/>
<circle cx="217.5" cy="165" r=".31"/>
<circle cx="222.5" cy="165" r=".32"/>
<circle cx="241.1" cy="165" r=".32"/>
<circle cx="243.6" cy="165" r=".31"/>
<circle cx="248" cy="165" r=".32"/>
<circle cx="250.6" cy="165" r=".31"/>
<circle cx="253.4" cy="165" r=".32"/>
<circle cx="258.2" cy="165" r=".32"/>
<circle cx="262.6" cy="165" r=".32"/>
<circle cx="267.6" cy="165" r=".32"/>
</g>
<g fill="none" stroke="#f00" stroke-width=".25">
<path d="M98.3 36h.2M98.3 34.3h.2M98.3 35.5h.2M98.3 37.8h.2M98.3 36.6h.2M98.5 36h.1M98.5 36.6h.1M98.6 34.1v.1M98.6 34.3v.2M98.6 35.3v.1M98.6 35.6v.1M98.6 36.3v.2"/>
<path d="M98.6 36.5v.1M98.6 36.6v.2M98.6 37.6v.1M98.6 37.8h.1M98.6 37.8v.2M98.6 34.3h.1M98.6 35.5h.1M98.6 36h.2M98.6 34.3h.2M98.6 35.5h.2M98.6 37.8h.2M98.6 36.6h.2"/>
<path d="M98.8 35.4h.2M98.8 36.6h.2M98.9 36h.1M99 36h.1M99.3 34.3h.2M99.3 35.5h.2M99.3 37.8h.2M99.3 36.6h.2M99.5 36.6h.1M99.5 34.1v.1M99.5 34.3v.2M99.5 35.3v.1"/>
<path d="M99.5 35.6v.1M99.5 36.3v.2M99.5 36.5v.1M99.5 36.6v.2M99.5 37.6v.1M99.5 37.8h.1M99.5 37.8v.2M99.6 34.3h-.1M99.6 35.5h-.1M99.6 34.3h.2M99.6 35.5h.2M99.6 37.8h.2"/>
<path d="M99.6 36.6h.2M99.4 146.6h.3M99.7 146.6h.1M99.8 146.6h.2M99.9 146h.3M100 147.2h.2M100 146.6h.1M100.1 146.6h.2M186.4 146.6h.2M186.5 147.2h.2M186.5 146h.3M186.6 146.6h.1"/>
<path d="M186.7 146.6h.2M187 146.6h.1M187.1 146.6h.2"/>
</g>
<g fill="#0f0" stroke="#0f0" stroke-width=".16">
<path d="M188.7 34.5l.1 .9zM188.7 34.5l.1 .9z"/>
<path d="M188.7 35.4v.1zM188.7 35.4v.1z"/>
<path d="M188.7 35.5v.5zM188.7 35.5v.5z"/>
<path d="M188.7 36v.5zM188.7 36v.5z"/>
<path d="M188.7 36.5l.1 .1zM188.7 36.5l.1 .1z"/>
<path d="M188.7 36.6l.1 1zM188.7 36.6l.1 1z"/>
</g>
<g fill="none" stroke="#0f0" stroke-width=".25">
<path d="M98.1 33.4h1.9v5.3h-1.9zM99 33.4v5.3M99.1 33.4v5.3"/>
<circle cx="98.5" cy="37.8" r=".14"/>
<circle cx="98.5" cy="34.3" r=".14"/>
<circle cx="98.5" cy="35.5" r=".14"/>
<circle cx="98.5" cy="36.5" r=".14"/>
<circle cx="99.5" cy="36.5" r=".14"/>
<circle cx="99.5" cy="35.5" r=".14"/>
<circle cx="99.5" cy="37.8" r=".14"/>
<circle cx="99.5" cy="34.3" r=".14"/>
</g>
<!-- layer: Guides -->
<path d="M57.7 38.5l.1 82.1M58.1 38.5v83.8" fill="none" stroke="#000" stroke-width=".16"/>
<!-- layer: strips -->
<g fill="none" stroke="#000" stroke-width=".16">
<path d="M58 38.6l-.3 .4 .3 .5-.3 .5 .3 .5-.3 .5 .3 .4-.3 .5 .3 .5-.3 .5 .3 .4-.3 .5 .3 .5-.3 .5 .3 .5-.2 .3v.3l.2 .3-.3 .5 .3 .5-.3 .4 .3 .5-.3 .5 .3 .5M58 51.1l-.3 .4 .3 .5-.2 .3v.4l.2 .3M58 53l-.3 .5 .3 .5M58 54l-.3 .5 .3 .4M58 55l-.3 .4 .3 .5M58 55.9l-.3 .5 .3 .4M58 56.9l-.3 .4 .3 .5M58 57.8l-.3 .5 .3 .5-.3 .5 .3 .4-.3 .5 .3 .5-.3 .5 .3 .4-.2 .3v.4l.2 .3-.3 .5 .3 .4-.3 .5 .3 .5M58 49.1l-.3 .5 .3 .4-.2 .3v.4l.2 .3M57.8 69.1v.3l.2 .4-.3 .5 .3 .4-.3 .5 .3 .5-.3 .5 .3 .4-.3 .6 .3 .5-.3 .5 .3 .4-.3 .6 .3 .5-.3 .5 .3 .4-.2 .3v.4l.2 .3-.3 .5 .3 .4-.3 .6 .3 .5M58 64.6l-.3 .5 .3 .5-.2 .3v.3l.2 .3-.3 .5 .3 .6-.3 .4 .3 .5-.2 .2v.4M58 79.6l-.2 .3v.4l.2 .3-.3 .5 .3 .5-.2 .3v.4l.2 .3-.3 .4 .3 .5"/>
<path d="M58 91.4l-.2 .3v.4l.2 .3-.3 .5 .3 .5-.3 .5 .3 .5-.2 .3v.3l.2 .3-.3 .5 .3 .5-.3 .5 .3 .5-.3 .5 .3 .5M58 83.5l-.2 .3v.4l.2 .3-.3 .5 .3 .5-.2 .3v.4l.2 .3-.3 .5 .3 .5-.2 .3v.4l.2 .3-.3 .5 .3 .4-.3 .5 .3 .5-.3 .5 .3 .5M58 98.2l-.3 .5 .3 .4-.3 .5 .3 .5-.3 .5 .3 .5-.3 .4 .3 .5-.3 .5 .3 .5-.2 .3v.3l.2 .3-.3 .5 .3 .5M58 112.5l-.3 .5 .3 .5-.3 .5 .3 .4-.3 .5 .3 .5-.3 .5 .3 .4-.3 .5 .3 .5-.2 .3v.3l.2 .3-.3 .5 .3 .5-.3 .5 .3 .4M58 107.7l-.3 .5 .3 .5M58 108.7l-.3 .5 .3 .4M58 109.6l-.3 .5 .3 .5M58 110.6l-.3 .5 .3 .4M58 111.6l-.3 .4 .3 .5M58 104.9l-.3 .5 .3 .4M58 105.8l-.3 .5 .3 .5M58 106.8l-.3 .5 .3 .4"/>
</g>
<!-- layer: bracket -->
<path d="M58 31.9v6.5M58.1 33v5.5" fill="none" stroke="#000" stroke-width=".16"/>
<!-- layer: hatch -->
<path d="M58.1 30.7v91.6M60.6 30.7v91.6" fill="none" stroke="#000" stroke-width=".16"/>
<!-- layer: Dimension -->
<path d="M48.1 38.7h1.9" fill="none" stroke="#f0f" stroke-width=".16"/>
<!-- layer: 0 -->
<g fill="none" stroke="#989898" stroke-width=".16">
<path d="M105.7 35l-.5 .4M106 35l-.8 .6M106.3 35l-1.1 .9M106.6 35l-1.4 1.2M106.9 35l-1.7 1.5M107.3 35l-2.1 1.7M107.6 35l-2.4 2M107.9 35l-2.3 2M108.2 35l-2.3 2M108.5 35l-2.3 2M108.9 35l-2.4 2M109.2 35l-2.4 2"/>
<path d="M109.5 35l-2.3 2M109.8 35l-2.3 2M110.1 35l-2.3 2M110.4 35l-2.3 2M110.8 35l-2.4 2M111.1 35l-2.3 2M111.4 35l-2.3 2M111.7 35l-2.3 2M112.1 35.3l-2.1 1.7M112.1 35.5l-1.7 1.5M112.1 35.8l-1.4 1.2M112.1 36.1l-1.1 .9"/>
<path d="M112.1 36.4l-.8 .6M112.1 36.7l-.5 .3M112.5 35l-.4 .4M112.8 35l-.4 .4M112.8 35l-.7 .6M113.1 35l-1 .9M113.4 35l-1.3 1.2M113.7 35l-1.6 1.5M114.1 35l-2 1.7M114.4 35l-2.3 2v-2l-2.4 2M114.7 35l-2.3 2M115 35l-2.3 2"/>
<path d="M115.3 35l-2.3 2M115.7 35l-2.4 2M116 35l-2.4 2M116.3 35l-2.3 2M116.6 35l-2.3 2M116.9 35l-2.3 2M117.3 35l-2.4 2M117.6 35l-2.3 2M117.9 35l-2.3 2M118.2 35l-2.3 2M118.5 35l-2.3 2M118.9 35h-13.7v2"/>
<path d="M118.9 35v2h-13.7M118.9 35l-2.4 2M118.9 35.3l-2.1 1.7M118.9 35.5l-1.7 1.5M118.9 35.8l-1.4 1.2M118.9 36.1l-1.1 .9M118.9 36.4l-.8 .6M118.9 36.7l-.5 .3M167.7 35h13.6v2M167.7 35v2h13.6M167.7 35l2.3 2M167.7 35.3l2 1.7"/>
<path d="M167.7 35.5l1.7 1.5M167.7 35.8l1.4 1.2M167.7 36.1l1 .9M167.7 36.4l.7 .6M167.7 36.7l.4 .3M168 35l2.3 2M168.3 35l2.3 2M168.6 35l2.4 2M169 35l2.3 2M169.3 35l2.3 2M169.6 35l2.3 2M169.9 35l2.4 2"/>
<path d="M170.2 35l2.4 2M170.6 35l2.3 2M170.9 35l2.3 2M171.2 35l2.3 2M171.5 35l2.3 2M171.8 35l2.4 2M172.1 35l2.4 2v-2l2.3 2M172.5 35l2 1.7M172.8 35l1.7 1.5M173.1 35l1.4 1.2M173.4 35l1.1 .9M173.7 35l.8 .6"/>
<path d="M173.8 35l.4 .4M174.1 35l.4 .4M174.5 35.3l2 1.7M174.5 35.5l1.7 1.5M174.5 35.8l1.4 1.2M174.5 36.1l1 .9M174.5 36.4l.7 .6M174.5 36.7l.4 .3M174.8 35l2.3 2M175.1 35l2.4 2M175.5 35l2.3 2M175.8 35l2.3 2"/>
<path d="M176.1 35l2.3 2M176.4 35l2.3 2M176.7 35l2.3 2M177 35l2.4 2M177.4 35l2.3 2M177.7 35l2.3 2M178.3 35l2.4 2M178.6 35l2.4 2M179 35l2.3 2M179.3 35l2 1.7M179.6 35l1.7 1.5M179.9 35l1.4 1.2"/>
<path d="M180.2 35l1.1 .9M180.3 37l-2.3-2 2.3 2M180.6 35l.7 .6M180.6 35l.4 .4M180.9 35l.4 .4"/>
</g>
<!-- layer: labeling -->
<g fill="none" stroke="#000" stroke-width=".16">
<path d="M188.5 38.7v49.6M188.8 38.7v49.6M187.3 88.3h2.5v3h-2.5z"/>
<circle cx="188.6" cy="89.8" r=".46"/>
</g>
<g font-size="3">
<text x="147.7" y="192.2">3000</text>
<text x="166.9" y="192.2">4500</text>
<text x="182.9" y="192.5">1 NO</text>
</g>
<g font-size="2.9">
<text x="52.4" y="129.2">SIDE VIEW</text>
<text x="128.4" y="141.1">OUTSIDE ELEVATION</text>
<text x="138.9" y="153">PLAN</text>
</g>
<g font-size="2.6">
<text x="243.1" y="86.9">Curve Type MS</text>
<text x="243.1" y="90.1">Shutter SLATS</text>
<text x="238.8" y="102.8">M.S. BOTTOM</text>
<text x="238.8" y="106">RAIL PROFILE</text>
<text x="238.9" y="109.1">2MM</text>
<text x="231.1" y="121.1">HEAVY RUBBER GAS KIT</text>
</g>
<g font-size="2.5">
<text x="67.8" y="120.6">FFL</text>
<text x="210.7" y="120.5">FFL</text>
</g>
<g font-size="2.4">
<text x="198.1" y="106.9">1200</text>
<text x="232.9" y="130.1">75</text>
<text x="74.9" y="137">300 mm free space</text>
<text x="74.7" y="139.9">required for bracket</text>
<text x="190.6" y="155.6">300 mm free space</text>
<text x="190.5" y="158.5">required for bracket</text>
<text x="140.5" y="182.9">CLEAR WIDTH</text>
<text x="151.1" y="185.8">(DW)</text>
<text x="161.1" y="183.6">CLEAR HEIGHT</text>
<text x="184.6" y="185.3">QTY</text>
<text x="173.8" y="186.4">(DH)</text>
</g>
<g font-size="2.3">
<text x="36.9" y="149.2">TECHNICAL SPECIFICATIONS</text>
<text x="33.2" y="152.3">SHUTTER SIZE - DW 3000 x DH 4500 - 1 NO</text>
</g>
<g font-size="2.2">
<text x="92.6" y="161.3">1. ALL CIVIL WORK WILL BE IN CLIENT SCOPE.</text>
<text x="93.4" y="157.5">NOTE:-</text>
<text x="92.7" y="165.4">2. SURFACE FINISH: POWDER COATING OF APPROVED RAL 9001 : Cream.</text>
<text x="92.8" y="169.5">3. MOUNTING: MS STRUCTURE</text>
<text x="92.8" y="173.4">4. GALVANIZATION SHALL BE MIN 230g/Sqm</text>
<text x="92.8" y="176.9">5. ROLLING SHUTTER SHALL WITHSTAND A BASIC WIND SPEED OF 50 m/s</text>
<text x="24.1" y="185.3">2.</text>
<text x="31" y="185.5">CLEAR HEIGHT 4500 WAS 3500 BEFORE &amp; QTY CHANGED TO 1 NO</text>
<text x="105.3" y="185.6">20/07/2023</text>
<text x="121.7" y="185.5">NIRMALA</text>
<text x="24.1" y="189.2">1.</text>
<text x="31" y="189.5">MS GUIDE THICKNESS HAS BEEN CHANGED FROM 2MM TO 3.2</text>
<text x="105.3" y="189.5">14/07/2023</text>
<text x="121.7" y="189.5">SUJATA</text>
<text x="20.5" y="193.7">REV.NO</text>
<text x="31" y="194">REVISION</text>
<text x="105.3" y="194">DATE</text>
<text x="121.7" y="194">REVISED BY</text>
</g>
<g font-size="2.1">
<text x="226.3" y="178.9">CLIENT - RKM Premier Constructions Pvt Ltd</text>
<text x="226.1" y="184.8">SITE -Kanpur</text>
<text x="226.3" y="181.9">PROJECT - Rolling shutter</text>
<text x="225.8" y="190.8">SCALE: NTS</text>
<text x="226.2" y="187.8">DWG. NO. : NIHVA/23-24/CLT/0142</text>
<text x="244.7" y="190.8">WT:</text>
<text x="259.6" y="190.8">SHEET: 01 OF 01</text>
<text x="265.4" y="187.8">REV-02</text>
</g>
<g font-size="2">
<text x="20.1" y="154.8">SR NO</text>
<text x="27.7" y="154.8">DESCRIPTION</text>
<text x="62.1" y="154.8">SPECIFICATION</text>
</g>
<g font-size="1.9">
<text x="72.4" y="22.5">EXISTING MS STRUCTURE</text>
<text x="152.2" y="19.5">HOOD COVER</text>
<text x="152.3" y="21.8">1.2 mm GI</text>
<text x="172.4" y="24.8">TENSION SPRING</text>
<text x="204.6" y="53.6">75 X 3.2 MM THK.</text>
<text x="204.6" y="56">MS GUIDE</text>
<text x="200.3" y="65.7">GI 1.2 MM THK.</text>
<text x="200.3" y="68.1">SLATS</text>
<text x="202" y="85">HAND CRANK</text>
<text x="273.9" y="109.1" transform="rotate(-90 273.9 109.1)">100 MM</text>
</g>
<g font-size="1.8">
<text x="36.7" y="22.1">INSTALLATION SPCE REQUIRED 500</text>
<text x="116.4" y="21.4">SHAFT</text>
<text x="85.5" y="38.7" transform="rotate(-90 85.5 38.7)">REQUIRED 500</text>
<text x="83.3" y="43.9" transform="rotate(-90 83.3 43.9)">INSTALLATION SPCE</text>
<text x="47.7" y="81" transform="rotate(-90 47.7 81)">DH</text>
<text x="85.3" y="83" transform="rotate(-90 85.3 83)">DH</text>
<text x="21" y="119.4">MS BOTTOM WITH</text>
<text x="21.1" y="121.5">WITH ANGLE STIFFNER</text>
<text x="82.8" y="125.5">BOTTOM LOCK</text>
<text x="150.6" y="124.9">HANDLE BOTH SIDE</text>
<text x="143.4" y="129.1">DW</text>
<text x="194.3" y="127.1">MS BOTTOM WITH ANGLE STIFFNER</text>
<text x="194.4" y="129.2">WITH RUBBER SAFTEY EDGE</text>
<text x="139.3" y="133.2">DW+150</text>
<text x="196.6" y="142.3">EXISTING WALL</text>
<text x="247.9" y="142.4">MS GUIDE</text>
<text x="248" y="140.3">75X3.2MM THK.</text>
<text x="106.5" y="144.8">OUTSIDE</text>
<text x="255.8" y="155.5">TOLERANCE - ±10mm</text>
</g>
<g font-size="1.7">
<text x="49.3" y="64.4">INSIDE</text>
<text x="63.6" y="64.4">OUTSIDE</text>
<text x="106.7" y="150.8">INSIDE</text>
<text x="192.3" y="172.8">GEAR OPERATED ROLLING SHUTTER</text>
<text x="197.2" y="170.3">:-</text>
<text x="202.7" y="178.8">SUJATA</text>
<text x="204.7" y="176.2">NAME</text>
<text x="213.7" y="178.5">06/07/2023</text>
<text x="214.7" y="176.2">DATE</text>
</g>
<g font-size="1.6">
<text x="22.4" y="157.1">1.</text>
<text x="22.5" y="159.8">2.</text>
<text x="27.5" y="159.8">M.S.GUIDE TYPE</text>
<text x="27.6" y="157.1">SOLID SLAT &amp; QTY</text>
<text x="41.7" y="159.8">&amp; SIZE</text>
<text x="56.4" y="157.1">1.2 mm THK GI. SLAT</text>
<text x="56.6" y="159.8">U GUIDE OF 75X35X3.2 THK</text>
<text x="22.5" y="162.5">3.</text>
<text x="22.6" y="165.1">4.</text>
<text x="27.6" y="162.5">HOOD COVER 1.2 mm GI</text>
<text x="27.6" y="165.2">BOTTOM</text>
<text x="56.2" y="162.5">1/SHUTTER</text>
<text x="56.9" y="165.1">MS BOTTOM 2 mm THK WITH ANGLE</text>
<text x="57" y="167.1">STIFFNER WITH RUBBER SAFTEY EDGE</text>
<text x="22.5" y="169.5">5.</text>
<text x="22.6" y="172.1">6.</text>
<text x="27.6" y="172.1">HAND CRANK</text>
<text x="27.6" y="169.5">HAND CRANK</text>
<text x="56.5" y="169.5">CONSIDERED</text>
<text x="56.5" y="172.1">RH SIDE</text>
<text x="22.5" y="174.8">7.</text>
<text x="22.6" y="177.5">8.</text>
<text x="27.6" y="174.8">SHUTTER MTG LOCATION</text>
<text x="27.6" y="177.5">SHUTTER MOUNTING BASE</text>
<text x="56.3" y="177.5">RCC WALL (IN CLIENT SCOPE)</text>
<text x="56.7" y="174.8">INSIDE</text>
<text x="192.5" y="178.8">DRAWN</text>
<text x="22.6" y="180.2">9.</text>
<text x="27.7" y="180.4">APPROVED RAL SHADE</text>
<text x="56.1" y="180.2">AS CLIENT APPROVED RAL 9001 : Cream</text>
<text x="192.4" y="181.4">CHECK</text>
<text x="192.5" y="184.8">APPROVAL</text>
</g>
<g font-size="1.5">
<text x="192.3" y="190.5">If any queries contact : design1@nihva.com</text>
<text x="199.5" y="193.5">ALL DIMENSION ARE IN mm</text>
</g>
<text font-size="1.3" x="193.2" y="170.3">TITLE</text>
</svg>
